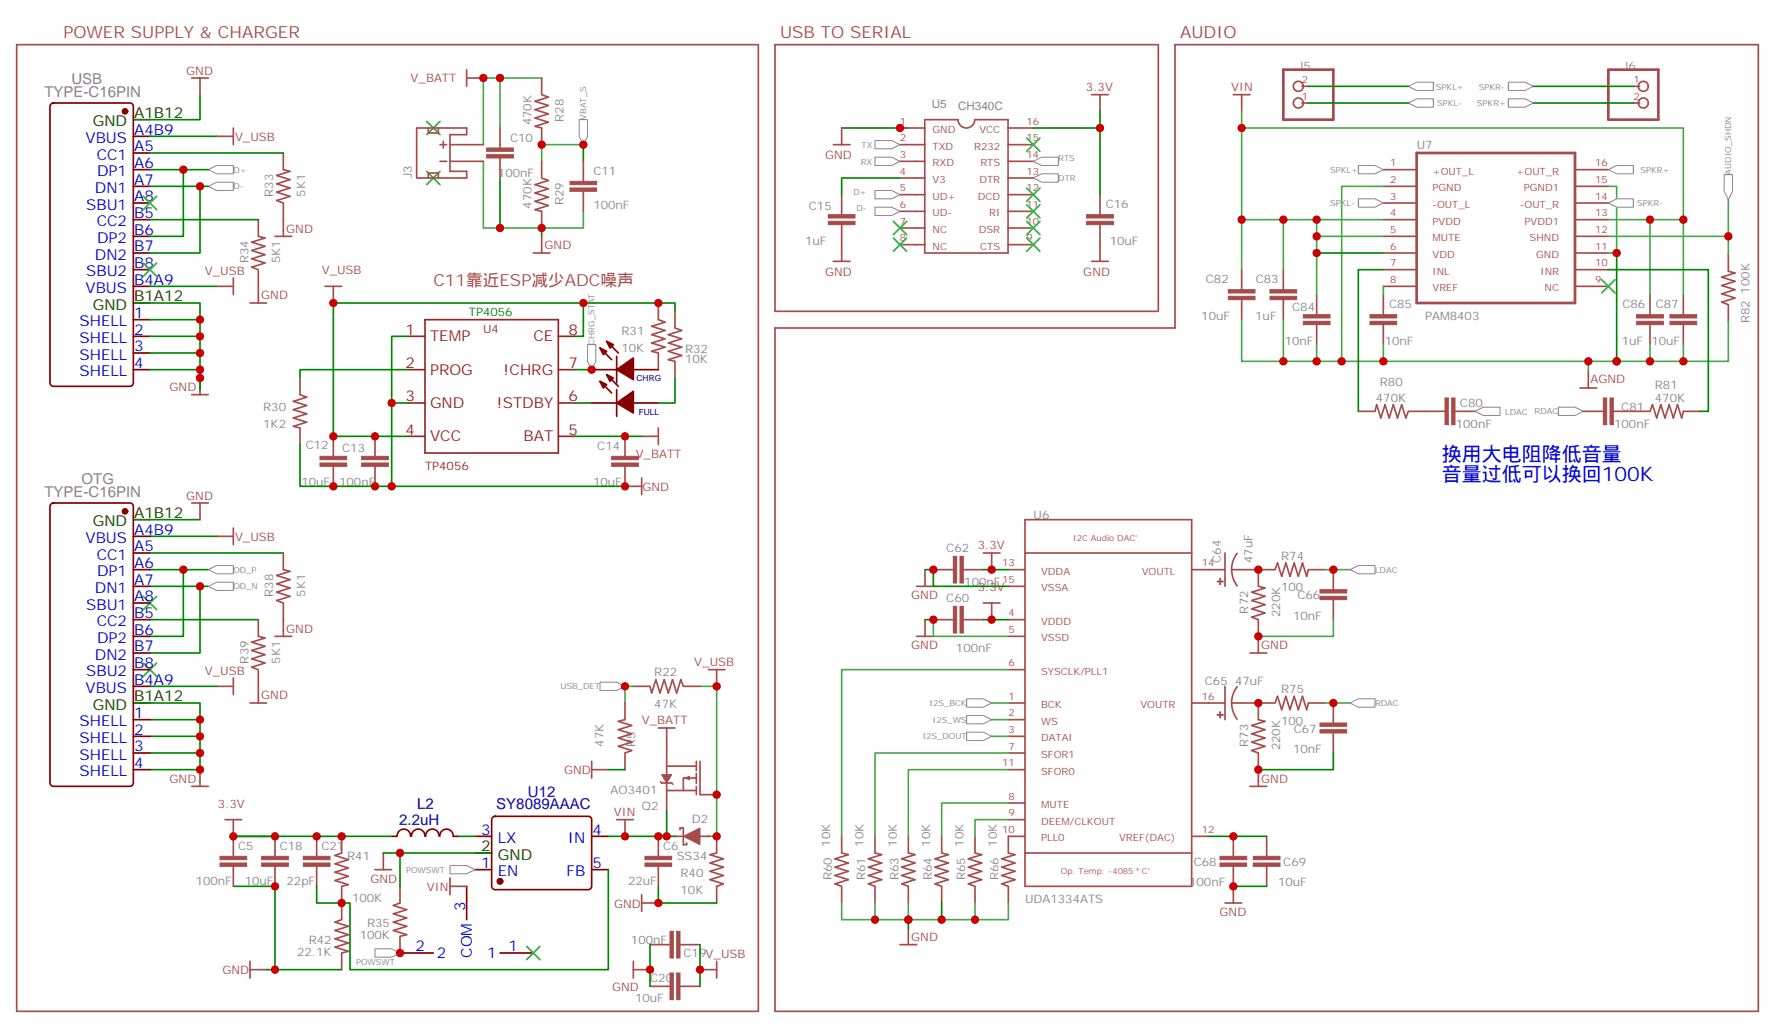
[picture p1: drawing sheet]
<svg xmlns="http://www.w3.org/2000/svg" width="376mm" height="218mm" viewBox="0 0 376 218" stroke-linecap="round" stroke-linejoin="round" font-family="sans-serif">
<g fill="none" stroke="#a64a4a" stroke-width=".35">
<path d="M3.5 9.5h157v204.6h-157zM164 9.5h81.2v56.4h-81.2zM275.6 18.3h1.3M261.1 20h3.5M262.8 20v3.6M275.6 21.8h1.3M292.8 35.9h6.9M292.8 39.4h6.9M333.5 35.9h6.9M333.5 39.4h6.9M262.8 57.1v3.5M271.6 57.1v3.5"/>
<path d="M292.8 57.1h6.9M292.8 43h6.9M292.8 46.5h6.9M292.8 50h6.9M292.8 53.6h6.9M333.5 57.1h6.9M333.5 43h6.9M333.5 46.5h6.9M333.5 50h6.9M333.5 53.6h6.9M365.8 57.4l1.4 .4-2.8 .9 2.8 .8-2.8 .9 2.8 .9-2.8 .9 2.8 .9-2.8 .9 1.4 .5M365.8 53.9v3.5"/>
<path d="M164 69.4h84.7v-59.9h123.5v204.6h-208.2zM262.8 60.6v.7M262.8 63.4v.7M262.8 64.2v3.5M271.6 60.6v.7M271.6 63.4v.7M271.6 64.2v3.5M278.7 62.4v3.4M278.7 65.9v.7M278.7 68.7v.7M278.7 69.5v3.5M292.8 60.6h6.9"/>
<path d="M292.8 62.4v3.4M292.8 65.9v.7M292.8 68.7v.7M292.8 69.5v3.5M333.5 60.6h6.9M336.2 78.6v3.5M349.2 62.4v3.4M349.2 65.9v.7M349.2 68.7v.7M349.2 69.5v3.5M356.3 62.4v3.4M356.3 65.9v.7"/>
<path d="M356.3 68.7v.7M356.3 69.5v3.5M365.8 64.5v3.5M287.5 87.1h3.5M291 87.1l.4-1.4 .9 2.8 .9-2.8 .8 2.8 .9-2.8 .9 2.8 .9-2.8 .9 2.8 .5-1.4M298.2 87.1h6.9M305.2 87.1h.7M308 87.1h.7M308.7 87.1h3.5M334.4 82.1h3.6M208.1 117.1h3.6M209.9 117.1v3.5"/>
<path d="M217 117.1h35.2M217 110h35.2v77.6h-35.2zM259.3 117.1v7M261.9 117.1l-.9 1.7-.3 1.8M194 124.1h3.6M194 134.7h3.6M195.8 120.6v3.5M195.8 131.2v3.5M197.6 120.6h3.4M197.6 131.2h3.4M201.1 120.6h.7M201.1 131.2h.7"/>
<path d="M203.9 120.6h.7M203.9 131.2h.7M204.7 120.6h3.4M204.7 131.2h3.4M213.4 120.6h3.5M213.4 131.2h3.5M213.4 124.1h3.5M213.4 134.7h3.5M252.3 120.6h6.9M262.8 120.6h-2.1l.3 1.8 .9 1.6M262.9 120.6h6.9M264.6 138.2h3.5"/>
<path d="M266.3 124.1l1.5 .4-2.9 .8 2.9 .9-2.9 .9 2.9 .9-2.9 .9 2.9 .9-2.9 .8 1.4 .6M266.3 120.6v3.5M266.3 131.2v7M269.9 120.6l.5-1.4 .9 2.8 .9-2.8 .8 2.8 .9-2.8 .9 2.8 .9-2.8 .9 2.8 .3-1.4M277 120.6h3.5M282.2 120.6v3.5M282.2 124.1v.7M282.2 126.9v.7M282.2 127.7v3.5M213.4 148.8h3.5M213.4 155.9h3.5M213.4 159.4h3.5"/>
<path d="M213.4 141.7h3.5M213.4 152.3h3.5M252.3 148.8h6.9M259.3 145.3v7M261.9 145.3l-.9 1.7-.3 1.8M262.8 148.8h-2.1l.3 1.8 .9 1.6M262.9 148.8h6.9M266.3 148.8v3.5M266.3 159.4v7M266.3 152.3l1.5 .4-2.9 .9 2.9 .8-2.9 .9 2.9 .9-2.9 .9 2.9 .9-2.9 .9 1.4 .5M269.9 148.8l.5-1.4 .9 2.8 .9-2.8 .8 2.8 .9-2.8 .9 2.8 .9-2.8 .9 2.8 .3-1.4M277 148.8h3.5"/>
<path d="M282.2 148.8v3.5M282.2 152.3v.7M282.2 155.2v.7M282.2 155.9v3.5M178.2 177v3.5M185.2 177v3.5M192.3 177v3.5M199.3 177v3.5M206.4 177v3.5M213.4 173.5h3.5M213.4 170h3.5M213.4 162.9h3.5"/>
<path d="M216.9 177h-3.5v3.5M252.3 177h3.5M261.1 177v3.5M264.6 166.4h3.5M268.1 177v3.5M178.2 180.6l1.4 .3-2.9 .9 2.9 .9-2.9 .9 2.9 .8-2.9 .9 2.9 .9-2.9 .9 1.5 .5M178.2 187.7v3.4M185.2 180.6l1.4 .3-2.8 .9 2.8 .9-2.8 .9 2.8 .8-2.8 .9 2.8 .9-2.8 .9 1.4 .5M185.2 187.7v3.4M190.5 200h3.5M192.3 180.6l1.4 .3-2.8 .9 2.8 .9-2.8 .9 2.8 .8-2.8 .9 2.8 .9-2.8 .9 1.4 .5M192.3 187.7v3.4"/>
<path d="M192.3 196.4v3.6M199.3 180.6l1.4 .3-2.8 .9 2.8 .9-2.8 .9 2.8 .8-2.8 .9 2.8 .9-2.8 .9 1.4 .5M199.3 187.7v3.4M206.4 180.6l1.4 .3-2.8 .9 2.8 .9-2.8 .9 2.8 .8-2.8 .9 2.8 .9-2.8 .9 1.4 .5M206.4 187.7v3.4M213.4 180.6l1.4 .3-2.8 .9 2.8 .9-2.8 .9 2.8 .8-2.8 .9 2.8 .9-2.8 .9 1.4 .5M213.4 187.7v3.4M217 180.6h35.2M259.3 191.1h3.5M261.1 180.6v.7M261.1 183.4v.7M261.1 184.1v7"/>
<path d="M268.1 180.6v.7M268.1 183.4v.7M268.1 184.1v3.5"/>
<circle cx="274.8" cy="18.3" r="1.06"/>
<circle cx="274.8" cy="21.8" r="1.06"/>
</g>
<g fill="#a64a4a" stroke="#a64a4a" stroke-width=".21">
<path d="M258.2 122.5h.2v1.2h-.2z"/>
<path d="M257.7 123h1.2v.2h-1.2z"/>
<path d="M258.2 150.7h.2v1.2h-.2z"/>
<path d="M257.7 151.2h1.2v.2h-1.2z"/>
<path d="M203.2 128.3h.7v5.7h-.7z"/>
<path d="M201.8 128.3h.7v5.7h-.7z"/>
<path d="M203.2 117.8h.7v5.6h-.7z"/>
<path d="M201.8 117.8h.7v5.6h-.7z"/>
<path d="M279.4 124.8h5.6v.7h-5.6z"/>
<path d="M279.4 126.2h5.6v.7h-5.6z"/>
<path d="M279.4 153h5.6v.7h-5.6z"/>
<path d="M279.4 154.4h5.6v.8h-5.6z"/>
<path d="M258.2 181.3h5.7v.7h-5.7z"/>
<path d="M258.2 182.7h5.7v.7h-5.7z"/>
<path d="M265.3 181.3h5.6v.7h-5.6z"/>
<path d="M265.3 182.7h5.6v.7h-5.6z"/>
<path d="M260 61.3h5.6v.7h-5.6z"/>
<path d="M260 62.7h5.6v.7h-5.6z"/>
<path d="M268.8 61.3h5.7v.7h-5.7z"/>
<path d="M268.8 62.7h5.7v.7h-5.7z"/>
<path d="M275.9 66.6h5.6v.7h-5.6z"/>
<path d="M275.9 68h5.6v.7h-5.6z"/>
<path d="M346.4 66.6h5.7v.7h-5.7z"/>
<path d="M346.4 68h5.7v.7h-5.7z"/>
<path d="M353.5 66.6h5.6v.7h-5.6z"/>
<path d="M353.5 68h5.6v.7h-5.6z"/>
<path d="M290 66.6h5.6v.7h-5.6z"/>
<path d="M290 68h5.6v.7h-5.6z"/>
<path d="M307.3 84.2h.7v5.7h-.7z"/>
<path d="M305.9 84.2h.7v5.7h-.7z"/>
</g>
<path d="M271.6 14.7h10.6v10.6h-10.6zM299.9 32.4h33.5v31.7h-33.5z" fill="none" stroke="#a64a4a" stroke-width=".56"/>
<g fill="none" stroke="#4aa64a" stroke-width=".35">
<path d="M292.8 39.4h-8.8v37.1M340.4 39.4h1.8v14.2h-1.8M262.8 67.7v8.8h103v-8.5M271.6 67.7v8.8M278.7 73v3.5M292.8 73v3.5M336.2 76.5v2.1M349.2 73v3.5M356.3 73v3.5M197.6 131.2v3.5h15.8M282.2 131.2v3.5h-15.9M209.9 148.8h3.5"/>
<path d="M178.2 191.1v3.6h28.2v-3.6M185.2 191.1v3.6M192.3 191.1v3.6M213.4 191.1v3.6h-7"/>
</g>
<path d="M204.6 147.9h3.5l1.8 .9-1.8 .9h-3.5z" fill="#fff" stroke="#828282" stroke-width=".21"/>
<path d="M209.9 155.9h3.5" fill="none" stroke="#4aa64a" stroke-width=".35"/>
<path d="M204.6 155h3.5l1.8 .9-1.8 .8h-3.5z" fill="#fff" stroke="#828282" stroke-width=".21"/>
<path d="M209.9 152.3h3.5" fill="none" stroke="#4aa64a" stroke-width=".35"/>
<path d="M204.6 151.4h3.5l1.8 .9-1.8 .9h-3.5z" fill="#fff" stroke="#828282" stroke-width=".21"/>
<path d="M280.5 120.6h5.3" fill="none" stroke="#4aa64a" stroke-width=".35"/>
<g fill="#fff" stroke="#828282" stroke-width=".21">
<path d="M285.8 120.6l1.7-.9h3.5v1.8h-3.5z"/>
<path d="M312.2 87.1l1.8-.9h3.5v1.7h-3.5z"/>
</g>
<path d="M280.5 148.8h5.3" fill="none" stroke="#4aa64a" stroke-width=".35"/>
<g fill="#fff" stroke="#828282" stroke-width=".21">
<path d="M285.8 148.8l1.7-.9h3.5v1.8h-3.5z"/>
<path d="M329.8 86.2h3.6l1.7 .9-1.7 .8h-3.6z"/>
</g>
<g fill="none" stroke="#4aa64a" stroke-width=".35">
<path d="M262.8 23.6v22.9M262.8 27.1h93.5v19.4M271.6 46.5v10.6M278.7 46.5v15.9M278.7 50h14.1M292.8 46.5h-30v10.6M340.4 46.5h15.9v15.9M340.4 50h25.4v3.9M349.2 46.5v15.9M365.8 42.3v7.7M292.8 60.6v1.8M213.4 141.7h-35.2v35.3"/>
<path d="M213.4 159.4h-28.2v17.6M213.4 162.9h-21.1v14.1M213.4 170h-14.1v7M213.4 173.5h-7v3.5"/>
</g>
<path d="M364.9 37h1.8v3.5l-.9 1.8-.9-1.8z" fill="#fff" stroke="#828282" stroke-width=".21"/>
<g fill="none" stroke="#870000" stroke-width=".35">
<path d="M10.8 22l.5-.2h16.2a.71 .71 0 0 1 .7 .7v58.6a.76 .76 0 0 1-.7 .7h-16.2a.76 .76 0 0 1-.7-.7v-58.6zM28.2 28.9h3.5M28.2 32.4h3.5M28.2 35.9h3.5M28.2 39.4h3.5M28.2 43h3.5M28.2 46.5h3.5M28.2 50h3.5M28.2 53.6h3.5M28.2 57.1h3.5M28.2 60.6h3.5M28.2 67.7h3.5"/>
<path d="M28.2 71.2h3.5M28.2 74.7h3.5M28.2 78.2h3.5"/>
</g>
<circle cx="26.5" cy="23.6" r=".53" fill="#870000" stroke="#870000" stroke-width=".35"/>
<path d="M28.2 25.3h3.5M28.2 64.1h3.5" fill="none" stroke="#000" stroke-width=".35"/>
<path d="M31.7 39.4h10.6v14.2h-10.6M31.7 35.9h7.1v14.1h-7.1M31.7 28.9h14.2M42.3 20v5.3h-10.6M178.2 27.1h14.1M31.7 60.6h14.2" fill="none" stroke="#008700" stroke-width=".35"/>
<path d="M30.3 55.7l2.9 2.8M30.3 41.6l2.9 2.8M33.2 55.7l-2.9 2.8M33.2 41.6l-2.9 2.8" fill="none" stroke="#3c3" stroke-width=".35"/>
<path d="M40.6 16.5h3.5M42.3 16.5v3.5M45.9 28.9h3.5M49.4 27.1v3.5M176.4 30.6h3.5M178.2 27.1v3.5M49.4 58.8v3.6M45.9 60.6h3.5M40.6 83.5h3.5M42.3 80v3.5" fill="none" stroke="#a64a4a" stroke-width=".35"/>
<g fill="#fff" stroke="#828282" stroke-width=".21">
<path d="M44.1 35.9l1.8-.9h3.5v1.8h-3.5z"/>
<path d="M44.1 39.4l1.8-.8h3.5v1.7h-3.5z"/>
</g>
<path d="M38.8 35.9h5.3M42.3 39.4h1.8M292.8 57.1h-5.3v30M340.4 57.1h21.2v30h-1.8M31.7 64.1h10.6v18.4M31.7 67.7h10.6M31.7 71.2h10.6M31.7 74.7h10.6M31.7 78.2h10.6" fill="none" stroke="#008700" stroke-width=".35"/>
<path d="M339 59.2l2.8 2.8M341.8 59.2l-2.8 2.8" fill="none" stroke="#3c3" stroke-width=".35"/>
<g fill="none" stroke="#a64a4a" stroke-width=".35">
<path d="M345.7 18.3h1.4M190.5 27.1h5.2M190.5 30.6h5.2M190.5 34.1h5.2M190.5 37.7h5.2M195.7 25.3h7.1a1.76 1.76 0 0 0 1.8 1.8 1.76 1.76 0 0 0 1.7-1.8h7.1v28.3h-17.7zM213.4 27.1h1.7M213.4 30.6h1.7M213.4 34.1h1.7M213.4 37.7h1.7M215.3 27.1h3.4M215.3 30.6h3.4"/>
<path d="M215.3 34.1h3.4M215.3 37.7h3.4M345.7 21.8h1.4M178.2 41.2v3.5M178.2 44.7v.7M178.2 47.6v.7M178.2 48.3v3.5M190.5 41.2h5.2M190.5 44.7h5.2M190.5 48.3h5.2M190.5 51.8h5.2M213.4 41.2h1.7"/>
<path d="M213.4 44.7h1.7M213.4 48.3h1.7M213.4 51.8h1.7M215.3 41.2h3.4M215.3 44.7h3.4M215.3 48.3h3.4M215.3 51.8h3.4M232.8 41.2v3.5M232.8 44.7v.7M232.8 47.6v.7M232.8 48.3v3.5M335.1 87.1h3.5"/>
<path d="M338.7 87.1h.7M341.5 87.1h.7M342.3 87.1h6.9M349.2 87.1l.6-1.4 .9 2.8 .8-2.8 .9 2.8 .9-2.8 .9 2.8 .9-2.8 .9 2.8 .3-1.4M356.4 87.1h3.4"/>
<circle cx="347.8" cy="18.3" r="1.06"/>
<circle cx="347.8" cy="21.8" r="1.06"/>
</g>
<g fill="#a64a4a" stroke="#a64a4a" stroke-width=".21">
<path d="M339.4 84.2h.7v5.7h-.7z"/>
<path d="M340.8 84.2h.7v5.7h-.7z"/>
<path d="M175.3 45.4h5.7v.7h-5.7z"/>
<path d="M175.3 46.8h5.7v.8h-5.7z"/>
<path d="M230 45.4h5.7v.7h-5.7z"/>
<path d="M230 46.8h5.7v.8h-5.7z"/>
</g>
<path d="M340.4 14.7h10.6v10.6h-10.6z" fill="none" stroke="#a64a4a" stroke-width=".56"/>
<g fill="#fff" stroke="#828282" stroke-width=".21">
<path d="M185.2 29.7h3.5l1.8 .9-1.8 .9h-3.5z"/>
<path d="M185.2 33.3h3.5l1.8 .8-1.8 .9h-3.5z"/>
<path d="M185.2 40.3h3.5l1.8 .9-1.8 .9h-3.5z"/>
<path d="M185.2 43.9h3.5l1.8 .8-1.8 .9h-3.5z"/>
<path d="M218.7 34.1l1.8-.8h3.5v1.7h-3.5z"/>
<path d="M218.7 37.7l1.8-.9h3.5v1.8h-3.5z"/>
</g>
<g fill="none" stroke="#a64a4a" stroke-width=".35">
<path d="M231.1 20h3.5M232.8 20v3.6M176.4 55.3h3.5M178.2 51.8v3.5M231.1 55.3h3.5M232.8 51.8v3.5M68.8 60.6h3.5M70.6 60.6v3.5M139.3 67.7l1.5 .5-2.9 .9 2.9 .9-2.9 .8 2.9 .9-2.9 .9 2.9 .9-2.9 .9 1.4 .3M139.3 64.1v3.5M139.3 74.8v3.4M142.9 69.4l1.4 .6-2.8 .8 2.8 .9-2.8 .9 2.8 .9-2.8 .9 2.8 .8-2.8 .9 1.4 .4"/>
<path d="M142.9 65.9v3.5M142.9 76.5v3.5M63.5 83.5l1.4 .6-2.8 .8 2.8 .9-2.8 .9 2.8 .9-2.8 .9 2.8 .9-2.8 .8 1.4 .4M63.5 80v3.5M63.5 90.6v3.5M70.6 92.4v3.4M70.6 95.9v.7M70.6 98.7v.7M70.6 99.5v3.4M79.4 92.4v3.4M79.4 95.9v.7M79.4 98.7v.7"/>
<path d="M79.4 99.5v3.4M132.3 99.5v3.4h3.5M132.3 92.4v3.4M132.3 95.9v.7M132.3 98.7v.7M135.8 92.4h3.5M139.3 90.6v3.5M135.8 101.2v3.5"/>
</g>
<path d="M190.5 37.7h-12.3v3.5M232.8 23.6v3.5h-14.1M232.8 27.1v14.1M86.4 71.2h-3.5v14.1M86.4 78.2h-22.9v1.8M121.7 78.2h3.5M123.5 64.1h-52.9v28.3h15.8M63.5 94.1v8.8h68.8M86.4 85.3h-3.5v17.6M121.7 85.3h3.5M121.7 92.4h14.1M142.9 80v5.3h-3.6" fill="none" stroke="#008700" stroke-width=".35"/>
<g fill="none" stroke="#3c3" stroke-width=".35">
<path d="M217.3 29.2l2.8 2.8M217.3 39.8l2.8 2.8M220.1 29.2l-2.8 2.8M220.1 39.8l-2.8 2.8M189.1 46.8l2.8 2.9M189.1 50.4l2.8 2.8M191.9 46.8l-2.8 2.9M191.9 50.4l-2.8 2.8M217.3 43.3l2.8 2.8M217.3 46.8l2.8 2.9M217.3 50.4l2.8 2.8M220.1 43.3l-2.8 2.8"/>
<path d="M220.1 46.8l-2.8 2.9M220.1 50.4l-2.8 2.8"/>
</g>
<path d="M86.4 71.2h3.6M86.4 78.2h3.6M90 67.7h28.2v28.2h-28.2zM118.2 71.2h3.5M118.2 78.2h3.5M86.4 85.3h3.6M86.4 92.4h3.6M118.2 85.3h3.5M118.2 92.4h3.5" fill="none" stroke="#8c2424" stroke-width=".35"/>
<g fill="#a64a4a" stroke="#a64a4a" stroke-width=".21">
<path d="M67.7 96.6h5.7v.7h-5.7z"/>
<path d="M67.7 98h5.7v.7h-5.7z"/>
<path d="M76.6 96.6h5.6v.7h-5.6z"/>
<path d="M76.6 98h5.6v.7h-5.6z"/>
<path d="M129.5 96.6h5.6v.7h-5.6z"/>
<path d="M129.5 98h5.6v.7h-5.6z"/>
</g>
<g fill="#870000" stroke="#870000" stroke-width=".35">
<path d="M127 73.7l1.4 .7-.7 .7z"/>
<path d="M128.4 72.2l1.4 .8-.7 .7z"/>
<path d="M130.5 78.2l3.6-2.4v4.6z"/>
<path d="M127 80.7l1.4 .7-.7 .7z"/>
<path d="M128.4 79.3l1.4 .7-.7 .7z"/>
<path d="M130.5 85.3l3.6-2.5v4.6z"/>
</g>
<path d="M125.2 78.2h5.3M127 73.7l2.5 2.4M128.4 72.2l2.5 2.5M128.4 79.3l2.5 2.5M130.5 75.4v5.7M134.1 78.2h5.2M125.2 85.3h5.3M127 80.7l2.5 2.5M130.5 82.5v5.6M134.1 85.3h5.2" fill="none" stroke="#870000" stroke-width=".35"/>
<path d="M124.4 73h1.7v3.5l-.9 1.7-.8-1.7z" fill="#fff" stroke="#828282" stroke-width=".21"/>
<path d="M342.2 53.6v22.9M142.9 65.9v-1.8h-19.4v7.1h-1.8" fill="none" stroke="#008700" stroke-width=".35"/>
<g fill="#fff" stroke="#828282" stroke-width=".21">
<path d="M319.3 20.9h3.5l1.8 .9-1.8 .9h-3.5z"/>
<path d="M319.3 17.4h3.5l1.8 .9-1.8 .9h-3.5z"/>
<path d="M340.4 43l1.8-.9h3.5v1.8h-3.5z"/>
<path d="M340.4 35.9l1.8-.9h3.5v1.8h-3.5z"/>
<path d="M298.1 21.8l1.8-.9h3.5v1.8h-3.5z"/>
<path d="M298.1 18.3l1.8-.9h3.5v1.8h-3.5z"/>
<path d="M287.5 35h3.5l1.8 .9-1.8 .9h-3.5z"/>
<path d="M287.5 42.1h3.5l1.8 .9-1.8 .9h-3.5z"/>
</g>
<g fill="none" stroke="#008700" stroke-width=".35">
<path d="M31.7 32.4h28.3M31.7 46.5h23M278.7 53.6h14.1M31.7 117.1h28.3M31.7 110h10.6M31.7 113.5h14.2M31.7 120.6h7.1v14.1h-7.1M31.7 124.1h10.6v14.1h-10.6M31.7 131.2h23M38.8 120.6h5.3M42.3 124.1h1.8M31.7 148.8h10.6v14.1h-10.6"/>
<path d="M31.7 159.4h10.6M31.7 155.9h10.6M31.7 152.3h10.6M31.7 145.3h14.2M192.3 194.7v1.7"/>
</g>
<g fill="none" stroke="#a64a4a" stroke-width=".35">
<path d="M60 35.9l1.4 .4-2.8 .8 2.8 .9-2.8 .9 2.8 .9-2.8 .9 2.8 .9-2.8 .8 1.4 .6M60 32.4v3.5M54.7 50l1.4 .4-2.8 .9 2.8 .8-2.8 .9 2.8 .9-2.8 .9 2.8 .9-2.8 .9 1.4 .5M54.7 46.5v3.5M54.7 57.1v7M58.2 50h3.5M60 43v7M52.9 64.1h3.5M40.6 106.5h3.5M42.3 106.5v3.5M45.9 113.5h3.5M49.4 111.8v3.5"/>
<path d="M60 117.1v3.4M54.7 131.2v3.4M54.7 134.7l1.4 .3-2.8 .9 2.8 .9-2.8 .9 2.8 .9-2.8 .9 2.8 .8-2.8 .9 1.4 .5M58.2 134.7h3.5M60 127.7v7M60 120.6l1.4 .3-2.8 .9 2.8 .9-2.8 .9 2.8 .9-2.8 .8 2.8 .9-2.8 .9 1.4 .5M45.9 145.3h3.5M49.4 143.5v3.5M52.9 148.8h3.5M54.7 141.8v7M40.6 166.4h3.5M42.3 162.9v3.5"/>
</g>
<path d="M30.3 126.2l2.9 2.8M33.2 126.2l-2.9 2.8M30.3 140.3l2.9 2.9M33.2 140.3l-2.9 2.9" fill="none" stroke="#3c3" stroke-width=".35"/>
<g fill="none" stroke="#870000" stroke-width=".35">
<path d="M10.8 106.7l.5-.2h16.2a.71 .71 0 0 1 .7 .7v58.5a.76 .76 0 0 1-.7 .7h-16.2a.76 .76 0 0 1-.7-.7v-58.5zM28.2 113.5h3.5M28.2 117.1h3.5M28.2 120.6h3.5M28.2 124.1h3.5M28.2 127.6h3.5M28.2 131.2h3.5M28.2 134.7h3.5M28.2 138.2h3.5M28.2 141.7h3.5M28.2 145.3h3.5M28.2 152.3h3.5"/>
<path d="M28.2 155.9h3.5M28.2 159.4h3.5M28.2 162.9h3.5"/>
</g>
<circle cx="26.5" cy="108.2" r=".53" fill="#870000" stroke="#870000" stroke-width=".35"/>
<path d="M28.2 110h3.5M28.2 148.8h3.5" fill="none" stroke="#000" stroke-width=".35"/>
<g fill="#fff" stroke="#828282" stroke-width=".21">
<path d="M44.1 120.6l1.8-.9h3.5v1.8h-3.5z"/>
<path d="M44.1 124.1l1.8-.9h3.5v1.8h-3.5z"/>
</g>
<path d="M105.8 37.7v10.6M123.5 30.6v3.5M114.7 48.3v1.7" fill="none" stroke="#008700" stroke-width=".35"/>
<path d="M90.3 36.3l2.8 2.8M90.3 25.7l2.8 2.8M93.1 36.3l-2.8 2.8M93.1 25.7l-2.8 2.8" fill="none" stroke="#3c3" stroke-width=".35"/>
<path d="M122.6 25.3h1.8v3.6l-.9 1.7-.9-1.7z" fill="#fff" stroke="#828282" stroke-width=".21"/>
<path d="M105.8 16.5v10.6M114.7 16.5h-12.4v14.1M102.3 34.1v14.2h21.2v-3.6M123.5 30.6h-8.8v3.5" fill="none" stroke="#4aa64a" stroke-width=".35"/>
<g fill="none" stroke="#a64a4a" stroke-width=".35">
<path d="M98.8 16.5h3.5M98.8 14.7v3.6M114.7 16.5v3.5M88.2 27.1h10.6v1.4h-3.6v7.8h3.6v1.4h-10.6zM90.7 27.1v1.1h2.1v-1.1M90.7 37.7v-1.1h2.1v1.1M93.1 30.6h1.4M93.1 34.1h1.4M93.8 29.9v1.4M95.4 30.6h6.9M95.4 34.1h6.9M105.8 27.1v3.5"/>
<path d="M105.8 30.6v.7M105.8 33.4v.7M105.8 34.2v3.5M114.7 27.1v3.5M114.7 34.1v3.5M114.7 37.7l1.4 .5-2.9 .9 2.9 .9-2.9 .9 2.9 .8-2.9 .9 2.9 .9-2.9 .9 1.5 .3M114.7 20l1.4 .6-2.9 .8 2.9 .9-2.9 .9 2.9 .9-2.9 .9 2.9 .9-2.9 .8 1.5 .4M123.5 34.1v3.5M123.5 37.7v.7M112.9 53.6h3.5M114.7 44.8v3.5M114.7 50v3.6"/>
<path d="M123.5 40.5v.7M123.5 41.3v3.4"/>
</g>
<g fill="#a64a4a" stroke="#a64a4a" stroke-width=".21">
<path d="M120.6 39.8h5.7v.7h-5.7z"/>
<path d="M120.6 38.4h5.7v.7h-5.7z"/>
<path d="M103 32.7h5.7v.7h-5.7z"/>
<path d="M103 31.3h5.7v.7h-5.7z"/>
</g>
<g fill="#a64a4a">
<circle cx="91.7" cy="27.1" r=".18"/>
<circle cx="91.7" cy="37.7" r=".18"/>
</g>
<path d="M276.9 18.3h21.2M324.6 18.3h21.1M276.9 21.8h21.2M324.6 21.8h21.1M282.2 159.4v3.5h-15.9M255.8 177h12.3M199.3 191.1v3.6M261.1 187.6h7" fill="none" stroke="#008700" stroke-width=".35"/>
<circle cx="105.8" cy="186.5" r=".53" fill="#870000" stroke="#870000" stroke-width=".35"/>
<path d="M100.5 177h3.6M104.3 173l.5-.2h19.7a.71 .71 0 0 1 .7 .7v14.1a.76 .76 0 0 1-.7 .7h-19.7a.76 .76 0 0 1-.7-.7v-14.1zM125.2 177h3.6M100.5 184.1h3.6M125.2 184.1h3.6" fill="none" stroke="#870000" stroke-width=".35"/>
<path d="M100.5 180.6h3.6" fill="none" stroke="#000" stroke-width=".35"/>
<path d="M127 144.4h3.5l1.8 .9-1.8 .9h-3.5z" fill="#fff" stroke="#828282" stroke-width=".21"/>
<path d="M134.1 145.3h-1.8v3.5M148.2 145.3h3.5v31.7h-1.8" fill="none" stroke="#4aa64a" stroke-width=".35"/>
<g fill="none" stroke="#a64a4a" stroke-width=".35">
<path d="M132.3 152.3l-1.4 .4 2.8 .9-2.8 .8 2.8 .9-2.8 .9 2.8 .9-2.8 .9 2.8 .9-1.4 .5M132.3 148.8v3.5M132.3 159.4v3.5M134.1 145.3h3.4M137.6 145.3l.3 1.4 .9-2.8 .9 2.8 .9-2.8 .9 2.8 .8-2.8 .9 2.8 .9-2.8 .5 1.4M139.3 154.1h3.6M141.1 154.1v7M144.7 145.3h3.5M149.9 141.7h3.6M151.7 141.7v3.6M125.2 162.9h3.6M125.2 161.1v3.6"/>
<path d="M130.5 173.5h3.6M132.3 173.5v3.5M139.8 165.5l.3 .2h2.1l.2 .3M141.1 161.1v2.8M141.1 165.8v2.4M141.1 168.3v3.4M141.1 167.3h6.3M141.1 162.2h6.3M147.4 161.1v2.1M147.4 163.7v2.1M147.4 166.5v1.7M147.4 164.7h-2.8v2.6"/>
<path d="M148.2 161.1v7.1M148.2 168.2h3.5M79.4 184.1h3.5M81.1 180.6v3.5"/>
</g>
<g fill="#a64a4a" stroke="#a64a4a" stroke-width=".21">
<path d="M140.1 164h2.1l-1.1 1.7z"/>
<path d="M144.9 164.7l1-.4v.7z"/>
</g>
<path d="M98.8 187.6v7.1M84.7 201.7h7M105.8 201.7h7.1" fill="none" stroke="#870000" stroke-width=".35"/>
<path d="M81.1 180.6h19.4" fill="none" stroke="#008700" stroke-width=".35"/>
<path d="M95.2 183.2h3.6l1.7 .9-1.7 .9h-3.6z" fill="#fff" stroke="#828282" stroke-width=".21"/>
<path d="M95.2 187.6h3.6M95.2 185.8v3.6" fill="none" stroke="#a64a4a" stroke-width=".35"/>
<path d="M79.4 200.8h3.5l1.8 .9-1.8 .9h-3.5z" fill="#fff" stroke="#828282" stroke-width=".21"/>
<path d="M111.5 200.3l2.8 2.8M114.3 200.3l-2.8 2.8" fill="none" stroke="#3c3" stroke-width=".35"/>
<g fill="none" stroke="#a64a4a" stroke-width=".35">
<path d="M208.1 127.6h3.6M209.9 127.6v3.6M47.6 173.5h3.6M49.4 173.5v7M58.2 177v3.5M67 177v3.5M72.3 177v3.5M142.9 177h1.7M143.9 175.6v-.3h.7v3.5h.7v-.4M148.2 177h1.7M151.7 177v3.5M49.4 180.6v.7"/>
<path d="M49.4 183.4v.7M49.4 184.1v3.5M58.2 180.6v.7M58.2 183.4v.7M58.2 184.1v3.5M67 180.6v.7M67 183.4v.7M67 184.1v3.5M72.3 180.6l-1.4 .5 2.8 .9-2.8 .8 2.8 .9-2.8 .9 2.8 .9-2.8 .9 2.8 .9-1.4 .3M72.3 187.7v6.9M72.3 194.7l-1.4 .5 2.8 .9-2.8 .9 2.8 .8-2.8 .9 2.8 .9-2.8 .9 2.8 .9-1.4 .3M84.7 191.1l-1.4 .6 2.8 .8-2.8 .9 2.8 .9-2.8 .9 2.8 .9-2.8 .9 2.8 .8-1.4 .4"/>
<path d="M84.7 187.6v3.5M84.7 198.2v3.5M135.8 191.1h3.5M135.8 189.4v3.5M137.6 200h3.5M141.1 200h.7M143.9 200h.7M144.7 200h3.5M151.7 180.6l-1.4 .3 2.8 .9-2.8 .9 2.8 .9-2.8 .8 2.8 .9-2.8 .9 2.8 .9-1.4 .5M151.7 187.7v3.4M52.9 205.2h3.5M52.9 203.5v3.5"/>
<path d="M72.3 201.8v3.4M134.1 205.2h3.5M134.1 203.5v3.5M137.6 208.8h3.5M141.1 208.8h.7M143.9 208.8h.7M144.7 208.8h3.5M148.2 205.2h3.5M151.7 203.5v3.5"/>
</g>
<g fill="none" stroke="#008700" stroke-width=".35">
<path d="M195.8 120.6h1.8v3.5h15.8M195.8 131.2h1.8M208.1 120.6h5.3M208.1 131.2h5.3M49.4 177h33.5M97 177h3.5M128.8 162.9h3.5M49.4 187.6h8.8v17.6M84.7 180.6v7M128.8 184.1v21.1h-54.7v-14.1h-7.1v-3.5M137.6 200v8.8M139.3 187.6v3.5h12.4"/>
<path d="M148.2 200v8.8M56.4 205.2h15.9"/>
</g>
<path d="M82.9 177h1.1M86.9 177a1.41 1.41 0 0 0-1.4-1.5 1.41 1.41 0 0 0-1.4 1.5M89.9 177a1.41 1.41 0 0 0-1.4-1.5 1.41 1.41 0 0 0-1.4 1.5M92.9 177a1.41 1.41 0 0 0-1.4-1.5 1.41 1.41 0 0 0-1.4 1.5M93.1 177a1.41 1.41 0 0 1 1.4-1.5 1.41 1.41 0 0 1 1.4 1.5h1.1" fill="none" stroke="#870000" stroke-width=".35"/>
<g fill="#a64a4a" stroke="#a64a4a" stroke-width=".21">
<path d="M64.2 181.3h5.6v.7h-5.6z"/>
<path d="M64.2 182.7h5.6v.7h-5.6z"/>
<path d="M143.2 206h.7v5.6h-.7z"/>
<path d="M141.8 206h.7v5.6h-.7z"/>
<path d="M143.2 197.1h.7v5.7h-.7z"/>
<path d="M141.8 197.1h.7v5.7h-.7z"/>
<path d="M55.4 181.3h5.6v.7h-5.6z"/>
<path d="M55.4 182.7h5.6v.7h-5.6z"/>
<path d="M46.6 181.3h5.6v.7h-5.6z"/>
<path d="M46.6 182.7h5.6v.7h-5.6z"/>
</g>
<g fill="#a64a4a">
<circle cx="149.9" cy="177" r=".18"/>
<circle cx="142.9" cy="177" r=".18"/>
</g>
<g fill="#a64a4a" stroke="#a64a4a" stroke-width=".21">
<path d="M144.6 177l3.6-1.7v3.5z"/>
<path d="M136.5 181.3h5.7v.7h-5.7z"/>
<path d="M136.5 182.7h5.7v.7h-5.7z"/>
</g>
<path d="M128.8 177h14.1M141.1 171.7v5.3" fill="none" stroke="#008700" stroke-width=".35"/>
<path d="M139.3 177v3.5M139.3 180.6v.7M139.3 183.4v.7M139.3 184.1v3.5" fill="none" stroke="#a64a4a" stroke-width=".35"/>
<g fill="#c00">
<circle cx="185.2" cy="194.7" r=".88"/>
<circle cx="192.3" cy="194.7" r=".88"/>
<circle cx="206.4" cy="194.7" r=".88"/>
<circle cx="271.6" cy="76.5" r=".88"/>
<circle cx="278.7" cy="76.5" r=".88"/>
<circle cx="284" cy="76.5" r=".88"/>
<circle cx="292.8" cy="76.5" r=".88"/>
<circle cx="336.2" cy="76.5" r=".88"/>
<circle cx="342.2" cy="76.5" r=".88"/>
<circle cx="349.3" cy="76.5" r=".88"/>
<circle cx="356.3" cy="76.5" r=".88"/>
<circle cx="278.7" cy="46.5" r=".88"/>
<circle cx="271.6" cy="46.5" r=".88"/>
<circle cx="262.8" cy="46.5" r=".88"/>
<circle cx="262.8" cy="27.1" r=".88"/>
<circle cx="349.3" cy="46.5" r=".88"/>
<circle cx="365.8" cy="50" r=".88"/>
<circle cx="38.8" cy="35.9" r=".88"/>
<circle cx="42.3" cy="39.4" r=".88"/>
<circle cx="42.3" cy="67.7" r=".88"/>
<circle cx="42.3" cy="71.2" r=".88"/>
<circle cx="42.3" cy="74.7" r=".88"/>
<circle cx="42.3" cy="78.2" r=".88"/>
<circle cx="190.5" cy="27.1" r=".88"/>
<circle cx="232.8" cy="27.1" r=".88"/>
<circle cx="82.9" cy="85.3" r=".88"/>
<circle cx="356.3" cy="46.5" r=".88"/>
<circle cx="342.2" cy="53.6" r=".88"/>
<circle cx="278.7" cy="50" r=".88"/>
<circle cx="278.7" cy="53.6" r=".88"/>
<circle cx="132.3" cy="92.4" r=".88"/>
<circle cx="70.6" cy="92.4" r=".88"/>
<circle cx="79.4" cy="92.4" r=".88"/>
<circle cx="42.3" cy="162.9" r=".88"/>
<circle cx="42.3" cy="159.4" r=".88"/>
<circle cx="42.3" cy="155.9" r=".88"/>
<circle cx="42.3" cy="152.3" r=".88"/>
<circle cx="42.3" cy="124.1" r=".88"/>
<circle cx="38.8" cy="120.6" r=".88"/>
<circle cx="105.8" cy="48.3" r=".88"/>
<circle cx="102.3" cy="16.5" r=".88"/>
<circle cx="105.8" cy="16.5" r=".88"/>
<circle cx="123.5" cy="64.1" r=".88"/>
<circle cx="70.6" cy="64.1" r=".88"/>
<circle cx="125.2" cy="78.2" r=".88"/>
<circle cx="139.3" cy="64.1" r=".88"/>
<circle cx="132.3" cy="102.9" r=".88"/>
<circle cx="82.9" cy="102.9" r=".88"/>
<circle cx="79.4" cy="102.9" r=".88"/>
<circle cx="70.6" cy="102.9" r=".88"/>
<circle cx="266.3" cy="134.7" r=".88"/>
<circle cx="282.2" cy="120.6" r=".88"/>
<circle cx="266.3" cy="148.8" r=".88"/>
<circle cx="266.3" cy="120.6" r=".88"/>
<circle cx="282.2" cy="148.8" r=".88"/>
<circle cx="266.3" cy="162.9" r=".88"/>
<circle cx="261.1" cy="187.6" r=".88"/>
<circle cx="261.1" cy="177" r=".88"/>
<circle cx="199.3" cy="194.7" r=".88"/>
<circle cx="42.3" cy="80" r=".88"/>
<circle cx="114.7" cy="30.6" r=".88"/>
<circle cx="114.7" cy="48.3" r=".88"/>
<circle cx="123.5" cy="30.6" r=".88"/>
<circle cx="84.7" cy="201.7" r=".88"/>
<circle cx="84.7" cy="180.6" r=".88"/>
<circle cx="72.3" cy="177" r=".88"/>
<circle cx="137.6" cy="205.2" r=".88"/>
<circle cx="148.2" cy="205.2" r=".88"/>
<circle cx="72.3" cy="191.1" r=".88"/>
<circle cx="67" cy="177" r=".88"/>
<circle cx="58.2" cy="177" r=".88"/>
<circle cx="58.2" cy="205.2" r=".88"/>
<circle cx="49.4" cy="177" r=".88"/>
<circle cx="58.2" cy="187.6" r=".88"/>
<circle cx="132.3" cy="145.3" r=".88"/>
<circle cx="209.9" cy="120.6" r=".88"/>
<circle cx="197.6" cy="131.2" r=".88"/>
<circle cx="209.9" cy="131.2" r=".88"/>
<circle cx="197.6" cy="120.6" r=".88"/>
<circle cx="132.3" cy="177" r=".88"/>
<circle cx="151.7" cy="145.3" r=".88"/>
<circle cx="151.7" cy="168.2" r=".88"/>
<circle cx="151.7" cy="177" r=".88"/>
<circle cx="141.1" cy="177" r=".88"/>
<circle cx="139.3" cy="191.1" r=".88"/>
<circle cx="139.3" cy="177" r=".88"/>
</g>
<g font-size="4.2" fill="#00f">
<text x="305.2" y="97.6">换用大电阻降低音量</text>
<text x="305.2" y="101.9">音量过低可以换回100K</text>
</g>
<g font-size="3.5" fill="#a54b4b">
<text x="13.4" y="8">POWER SUPPLY &amp; CHARGER</text>
<text x="165.1" y="8">USB TO SERIAL</text>
<text x="249.8" y="8">AUDIO</text>
<text x="91.7" y="60.6">C11靠近ESP减少ADC噪声</text>
</g>
<g font-size="3.2" fill="#838383">
<text x="15.1" y="17.7">USB</text>
<text x="9.4" y="20.5">TYPE-C16PIN</text>
<text x="9.4" y="105.2">TYPE-C16PIN</text>
<text x="17.3" y="102.4">OTG</text>
</g>
<g font-size="3.2">
<text x="19.6" y="26.7">GND</text>
<text x="28.4" y="25">A1B12</text>
<text x="19.6" y="65.5">GND</text>
<text x="28.4" y="63.8">B1A12</text>
<text x="19.6" y="111.4">GND</text>
<text x="28.4" y="109.6">A1B12</text>
<text x="28.4" y="148.4">B1A12</text>
<text x="19.6" y="150.2">GND</text>
<text x="101.9" y="180.2">2</text>
<text x="105.4" y="182">GND</text>
</g>
<g font-size="3.2" fill="#00f">
<text x="28.4" y="28.5">A4B9</text>
<text x="18.1" y="30.3">VBUS</text>
<text x="20.5" y="33.8">CC1</text>
<text x="28.4" y="32">A5</text>
<text x="28.4" y="35.6">A6</text>
<text x="20.1" y="40.9">DN1</text>
<text x="20.5" y="37.3">DP1</text>
<text x="28.4" y="39.1">A7</text>
<text x="18.2" y="44.4">SBU1</text>
<text x="20.5" y="47.9">CC2</text>
<text x="28.4" y="42.6">A8</text>
<text x="28.4" y="46.1">B5</text>
<text x="20.5" y="51.4">DP2</text>
<text x="28.4" y="49.7">B6</text>
<text x="28.4" y="53.2">B7</text>
<text x="18.2" y="58.5">SBU2</text>
<text x="20.1" y="55">DN2</text>
<text x="28.4" y="56.7">B8</text>
<text x="18.1" y="62">VBUS</text>
<text x="28.4" y="60.3">B4A9</text>
<text x="16.8" y="69.1">SHELL</text>
<text x="28.4" y="67.3">1</text>
<text x="28.4" y="70.8">2</text>
<text x="16.8" y="72.6">SHELL</text>
<text x="16.8" y="76.1">SHELL</text>
<text x="28.4" y="74.4">3</text>
<text x="28.4" y="77.9">4</text>
<text x="16.8" y="79.7">SHELL</text>
<text x="28.4" y="113.2">A4B9</text>
<text x="18.1" y="114.9">VBUS</text>
<text x="20.5" y="118.5">CC1</text>
<text x="28.4" y="116.7">A5</text>
<text x="20.1" y="125.5">DN1</text>
<text x="20.5" y="122">DP1</text>
<text x="28.4" y="120.2">A6</text>
<text x="28.4" y="123.8">A7</text>
<text x="18.2" y="129">SBU1</text>
<text x="28.4" y="127.3">A8</text>
<text x="28.4" y="130.8">B5</text>
<text x="20.5" y="132.6">CC2</text>
<text x="20.5" y="136.1">DP2</text>
<text x="28.4" y="134.3">B6</text>
<text x="28.4" y="137.9">B7</text>
<text x="18.2" y="143.2">SBU2</text>
<text x="20.1" y="139.6">DN2</text>
<text x="28.4" y="141.4">B8</text>
<text x="18.1" y="146.7">VBUS</text>
<text x="28.4" y="144.9">B4A9</text>
<text x="16.8" y="153.7">SHELL</text>
<text x="28.4" y="152">1</text>
<text x="28.4" y="155.5">2</text>
<text x="16.8" y="157.3">SHELL</text>
<text x="16.8" y="160.8">SHELL</text>
<text x="28.4" y="159">3</text>
<text x="16.8" y="164.3">SHELL</text>
<text x="28.4" y="162.6">4</text>
<text x="101.9" y="176.7">3</text>
<text x="105.4" y="178.4">LX</text>
<text x="120.2" y="178.4">IN</text>
<text x="125.4" y="176.7">4</text>
<text x="101.9" y="183.7">1</text>
<text x="105.4" y="185.5">EN</text>
<text x="119.9" y="185.5">FB</text>
<text x="125.4" y="183.7">5</text>
<text x="98.4" y="192.9" transform="rotate(-90 98.4 192.9)">3</text>
<text x="87.9" y="201.4">2</text>
<text x="92.4" y="202.8">2</text>
<text x="99.8" y="202.8" transform="rotate(-90 99.8 202.8)">COM</text>
<text x="103.1" y="202.8">1</text>
<text x="107.6" y="201.4">1</text>
</g>
<g font-size="3.2" fill="#8d2323">
<text x="85.8" y="70.8">1</text>
<text x="120.3" y="70.8">8</text>
<text x="85.8" y="77.9">2</text>
<text x="91" y="72.2">TEMP</text>
<text x="112.9" y="72.2">CE</text>
<text x="120.3" y="77.9">7</text>
<text x="91" y="79.3">PROG</text>
<text x="106.6" y="79.3">!CHRG</text>
<text x="85.8" y="84.9">3</text>
<text x="91" y="86.4">GND</text>
<text x="105.2" y="86.4">!STDBY</text>
<text x="120.3" y="84.9">6</text>
<text x="85.8" y="92">4</text>
<text x="91" y="93.4">VCC</text>
<text x="110.8" y="93.4">BAT</text>
<text x="120.3" y="92">5</text>
</g>
<g font-size="3.2" fill="#000080">
<text x="88.3" y="171.3">L2</text>
<text x="105.1" y="171.1">SY8089AAAC</text>
<text x="111.7" y="168.6">U12</text>
<text x="84.5" y="174.6">2.2uH</text>
</g>
<g font-size="2.5" fill="#a54b4b">
<text x="39.4" y="15.8">GND</text>
<text x="86.9" y="17.4">V_BATT</text>
<text x="229.9" y="19.2">3.3V</text>
<text x="260.6" y="19.2">VIN</text>
<text x="49.7" y="29.8">V_USB</text>
<text x="174.6" y="33.7">GND</text>
<text x="60.6" y="49.2">GND</text>
<text x="115.3" y="52.8">GND</text>
<text x="43.3" y="58.1">V_USB</text>
<text x="68.1" y="58.1">V_USB</text>
<text x="174.6" y="58.3">GND</text>
<text x="229.3" y="58.3">GND</text>
<text x="55.3" y="63.3">GND</text>
<text x="35.9" y="82.8">GND</text>
<text x="336.6" y="81">AGND</text>
<text x="134.6" y="96.9">V_BATT</text>
<text x="39.4" y="105.8">GND</text>
<text x="136" y="104">GND</text>
<text x="49.7" y="114.5">V_USB</text>
<text x="207" y="116.3">3.3V</text>
<text x="207" y="125.1">3.3V</text>
<text x="192.9" y="126.8">GND</text>
<text x="60.6" y="133.9">GND</text>
<text x="192.9" y="137.5">GND</text>
<text x="267" y="137.5">GND</text>
<text x="43.3" y="142.8">V_USB</text>
<text x="147" y="140.9">V_USB</text>
<text x="55.3" y="148">GND</text>
<text x="135.9" y="153.2">V_BATT</text>
<text x="35.9" y="165.7">GND</text>
<text x="119.4" y="163.9">GND</text>
<text x="267" y="165.6">GND</text>
<text x="46.1" y="171">3.3V</text>
<text x="129.9" y="172.6">VIN</text>
<text x="78.4" y="186.9">GND</text>
<text x="90.4" y="188.6">VIN</text>
<text x="130" y="192.1">GND</text>
<text x="258.1" y="193.9">GND</text>
<text x="192.9" y="199.2">GND</text>
<text x="47.1" y="206.2">GND</text>
<text x="129.5" y="209.8">GND</text>
</g>
<g font-size="2.5" fill="#838383">
<text x="274.8" y="14.7">J5</text>
<text x="343.6" y="14.7">J6</text>
<text x="197.2" y="22.9">U5</text>
<text x="202.8" y="23.2">CH340C</text>
<text x="112.5" y="26.5" transform="rotate(-90 112.5 26.5)">470K</text>
<text x="119.2" y="25.8" transform="rotate(-90 119.2 25.8)">R28</text>
<text x="107.9" y="30.1">C10</text>
<text x="299.9" y="31.5">U7</text>
<text x="57.9" y="41.7" transform="rotate(-90 57.9 41.7)">R33</text>
<text x="64.6" y="41.7" transform="rotate(-90 64.6 41.7)">5K1</text>
<text x="87.1" y="37.7" transform="rotate(-90 87.1 37.7)">J3</text>
<text x="105.4" y="37.5">100nF</text>
<text x="125.6" y="37.1">C11</text>
<text x="112.5" y="44.2" transform="rotate(-90 112.5 44.2)">470K</text>
<text x="119.2" y="43.4" transform="rotate(-90 119.2 43.4)">R29</text>
<text x="125.6" y="44.2">100nF</text>
<text x="171.2" y="44.6">C15</text>
<text x="234.1" y="44">C16</text>
<text x="170.4" y="51.8">1uF</text>
<text x="234.9" y="51.8">10uF</text>
<text x="52.6" y="55.8" transform="rotate(-90 52.6 55.8)">R34</text>
<text x="59.3" y="55.8" transform="rotate(-90 59.3 55.8)">5K1</text>
<text x="255.2" y="59.9">C82</text>
<text x="265.8" y="59.9">C83</text>
<text x="273.5" y="65.8">C84</text>
<text x="294" y="65.2">C85</text>
<text x="343.4" y="65.2">C86</text>
<text x="350.5" y="65.2">C87</text>
<text x="370.3" y="62.1" transform="rotate(-90 370.3 62.1)">100K</text>
<text x="131.6" y="71">R31</text>
<text x="254.3" y="67.7">10uF</text>
<text x="265.7" y="67.7">1uF</text>
<text x="301.6" y="67.7">PAM8403</text>
<text x="370.3" y="68.4" transform="rotate(-90 370.3 68.4)">R82</text>
<text x="131.5" y="74.5">10K</text>
<text x="145" y="76.9">10K</text>
<text x="145" y="74.6">R32</text>
<text x="271.9" y="72.9">10nF</text>
<text x="293.1" y="72.9">10nF</text>
<text x="343.3" y="72.9">1uF</text>
<text x="349.5" y="72.9">10uF</text>
<text x="292.1" y="81.8">R80</text>
<text x="350.3" y="82.3">R81</text>
<text x="55.7" y="87">R30</text>
<text x="291.2" y="85.1">470K</text>
<text x="309" y="86.2">C80</text>
<text x="343.2" y="87.1">C81</text>
<text x="350.3" y="85.1">470K</text>
<text x="55.7" y="90.5">1K2</text>
<text x="64.7" y="95">C12</text>
<text x="72.4" y="95.7">C13</text>
<text x="126.4" y="95.2">C14</text>
<text x="308.1" y="90.6">100nF</text>
<text x="341.7" y="90.6">100nF</text>
<text x="63.8" y="102.9">10uF</text>
<text x="71.8" y="102.9">100nF</text>
<text x="125.5" y="102.9">10uF</text>
<text x="218.8" y="109.9">U6</text>
<text x="200.3" y="116.9">C62</text>
<text x="258.4" y="119.2" transform="rotate(-90 258.4 119.2)">C64</text>
<text x="265.1" y="119.2" transform="rotate(-90 265.1 119.2)">47uF</text>
<text x="271.2" y="118.5">R74</text>
<text x="204.1" y="123.9">100nF</text>
<text x="271.2" y="125.2">100</text>
<text x="57.9" y="126.3" transform="rotate(-90 57.9 126.3)">R38</text>
<text x="64.6" y="126.3" transform="rotate(-90 64.6 126.3)">5K1</text>
<text x="200.3" y="127.4">C60</text>
<text x="264.2" y="129.9" transform="rotate(-90 264.2 129.9)">R72</text>
<text x="270.9" y="130.6" transform="rotate(-90 270.9 130.6)">220K</text>
<text x="273.7" y="131.2">10nF</text>
<text x="274.6" y="126.8">C66</text>
<text x="52.6" y="140.4" transform="rotate(-90 52.6 140.4)">R39</text>
<text x="59.3" y="140.4" transform="rotate(-90 59.3 140.4)">5K1</text>
<text x="138.5" y="143.2">R22</text>
<text x="202.3" y="138">100nF</text>
<text x="138.5" y="149.9">47K</text>
<text x="255" y="145">C65</text>
<text x="261.4" y="145">47uF</text>
<text x="271.2" y="146.7">R75</text>
<text x="271.2" y="153.4">100</text>
<text x="273.8" y="155.2">C67</text>
<text x="127.7" y="158.1" transform="rotate(-90 127.7 158.1)">47K</text>
<text x="134.4" y="158.1" transform="rotate(-90 134.4 158.1)">R5</text>
<text x="264.2" y="158.1" transform="rotate(-90 264.2 158.1)">R73</text>
<text x="270.9" y="158.8" transform="rotate(-90 270.9 158.8)">220K</text>
<text x="273.7" y="159.4">10nF</text>
<text x="129.3" y="168">AO3401</text>
<text x="135.9" y="171.5">Q2</text>
<text x="50.4" y="179.8">C5</text>
<text x="59.2" y="179.8">C18</text>
<text x="68" y="179.8">C21</text>
<text x="140.3" y="179.8">C6</text>
<text x="146.5" y="174.2">D2</text>
<text x="175.7" y="179.2" transform="rotate(-90 175.7 179.2)">10K</text>
<text x="182.7" y="179.2" transform="rotate(-90 182.7 179.2)">10K</text>
<text x="189.8" y="179.2" transform="rotate(-90 189.8 179.2)">10K</text>
<text x="196.8" y="179.2" transform="rotate(-90 196.8 179.2)">10K</text>
<text x="203.9" y="179.2" transform="rotate(-90 203.9 179.2)">10K</text>
<text x="211" y="179.2" transform="rotate(-90 211 179.2)">10K</text>
<text x="73.5" y="182.1">R41</text>
<text x="143.2" y="182.1">SS34</text>
<text x="144" y="185.6">R40</text>
<text x="252.7" y="183.4">C68</text>
<text x="271.6" y="183.4">C69</text>
<text x="41.4" y="187.4">100nF</text>
<text x="51.8" y="187.4">10uF</text>
<text x="60.7" y="187.4">22pF</text>
<text x="74.5" y="190.9">100K</text>
<text x="133" y="187.4">22uF</text>
<text x="144.1" y="189.2">10K</text>
<text x="176" y="186.3" transform="rotate(-90 176 186.3)">R60</text>
<text x="183.1" y="186.3" transform="rotate(-90 183.1 186.3)">R61</text>
<text x="190.1" y="186.3" transform="rotate(-90 190.1 186.3)">R63</text>
<text x="197.2" y="186.3" transform="rotate(-90 197.2 186.3)">R64</text>
<text x="204.3" y="186.3" transform="rotate(-90 204.3 186.3)">R65</text>
<text x="211.3" y="186.3" transform="rotate(-90 211.3 186.3)">R66</text>
<text x="217" y="191.1">UDA1334ATS</text>
<text x="251.7" y="187.6">100nF</text>
<text x="270.5" y="187.6">10uF</text>
<text x="77.7" y="196.3">R35</text>
<text x="62.9" y="202.2">22.1K</text>
<text x="65.4" y="199.8">R42</text>
<text x="76.1" y="198.7">100K</text>
<text x="133.6" y="199.8">100nF</text>
<text x="144.7" y="202.6">C19V_USB</text>
<text x="137.6" y="207.9">C20</text>
<text x="134.4" y="212.1">10uF</text>
</g>
<text font-size="2.5" fill="#060" x="99.2" y="67">TP4056</text>
<text font-size="2.5" fill="#660" x="102.2" y="70.5">U4</text>
<text font-size="2.5" fill="#8d2323" x="90" y="99.4">TP4056</text>
<g font-size="2.1" fill="#a54b4b">
<text x="275.5" y="17.6">2</text>
<text x="345.8" y="17.6">1</text>
<text x="275.5" y="21.1">1</text>
<text x="345.8" y="21.1">2</text>
<text x="190.5" y="26.4">1</text>
<text x="190.5" y="29.9">2</text>
<text x="197.4" y="28.1">GND</text>
<text x="207.3" y="28.1">VCC</text>
<text x="217.3" y="29.9">15</text>
<text x="217.3" y="26.4">16</text>
<text x="190.5" y="33.5">3</text>
<text x="197.4" y="35.2">RXD</text>
<text x="197.4" y="31.7">TXD</text>
<text x="206.2" y="31.7">R232</text>
<text x="207.5" y="35.2">RTS</text>
<text x="217.3" y="33.5">14</text>
<text x="294.2" y="35.2">1</text>
<text x="337.7" y="35.2">16</text>
<text x="190.5" y="37">4</text>
<text x="190.5" y="40.5">5</text>
<text x="197.4" y="38.7">V3</text>
<text x="207.3" y="38.7">DTR</text>
<text x="217.3" y="37">13</text>
<text x="217.3" y="40.5">12</text>
<text x="294.2" y="38.7">2</text>
<text x="303.2" y="37">+OUT_L</text>
<text x="303.2" y="40.5">PGND</text>
<text x="321" y="37">+OUT_R</text>
<text x="322.5" y="40.5">PGND1</text>
<text x="337.7" y="38.7">15</text>
<text x="190.5" y="44">6</text>
<text x="190.5" y="47.6">7</text>
<text x="197.4" y="42.2">UD+</text>
<text x="197.4" y="45.8">UD-</text>
<text x="207" y="42.2">DCD</text>
<text x="209.4" y="45.8">RI</text>
<text x="217.3" y="47.6">10</text>
<text x="217.3" y="44">11</text>
<text x="294.2" y="42.3">3</text>
<text x="294.2" y="45.8">4</text>
<text x="303.2" y="44">-OUT_L</text>
<text x="303.2" y="47.5">PVDD</text>
<text x="321.7" y="44">-OUT_R</text>
<text x="322.7" y="47.5">PVDD1</text>
<text x="337.7" y="45.8">13</text>
<text x="337.7" y="42.3">14</text>
<text x="190.5" y="51.1">8</text>
<text x="197.4" y="52.8">NC</text>
<text x="197.4" y="49.3">NC</text>
<text x="207.2" y="49.3">DSR</text>
<text x="207.5" y="52.8">CTS</text>
<text x="217.3" y="51.1">9</text>
<text x="294.2" y="49.3">5</text>
<text x="294.2" y="52.9">6</text>
<text x="303.2" y="51.1">MUTE</text>
<text x="323.8" y="51.1">SHND</text>
<text x="337.7" y="52.9">11</text>
<text x="337.7" y="49.3">12</text>
<text x="294.2" y="56.4">7</text>
<text x="294.2" y="59.9">8</text>
<text x="303.2" y="58.1">INL</text>
<text x="303.2" y="54.6">VDD</text>
<text x="325.2" y="54.6">GND</text>
<text x="326.1" y="58.1">INR</text>
<text x="337.7" y="56.4">10</text>
<text x="337.7" y="59.9">9</text>
<text x="303.2" y="61.6">VREF</text>
<text x="327" y="61.6">NC</text>
<text x="212.1" y="119.9">13</text>
<text x="254.4" y="119.9">14</text>
<text x="212.1" y="123.4">15</text>
<text x="220.4" y="121.6">VDDA</text>
<text x="220.4" y="125.1">VSSA</text>
<text x="241.7" y="121.6">VOUTL</text>
<text x="213.5" y="130.5">4</text>
<text x="213.5" y="134">5</text>
<text x="220.4" y="132.2">VDDD</text>
<text x="220.4" y="135.7">VSSD</text>
<text x="213.5" y="141.1">6</text>
<text x="220.4" y="142.8">SYSCLK/PLL1</text>
<text x="213.5" y="148.1">1</text>
<text x="220.4" y="149.8">BCK</text>
<text x="241.4" y="149.8">VOUTR</text>
<text x="254.4" y="148.1">16</text>
<text x="213.5" y="155.2">3</text>
<text x="213.5" y="151.6">2</text>
<text x="220.4" y="153.4">WS</text>
<text x="213.5" y="158.7">7</text>
<text x="220.4" y="156.9">DATAI</text>
<text x="220.4" y="160.4">SFOR1</text>
<text x="212.1" y="162.2">11</text>
<text x="220.4" y="164">SFOR0</text>
<text x="213.5" y="172.8">9</text>
<text x="213.5" y="169.3">8</text>
<text x="220.4" y="171">MUTE</text>
<text x="212.1" y="176.3">10</text>
<text x="220.4" y="174.5">DEEM/CLKOUT</text>
<text x="220.4" y="178.1">PLL0</text>
<text x="236.9" y="178.1">VREF(DAC)</text>
<text x="254.4" y="176.3">12</text>
</g>
<g font-size="1.8" fill="#838383">
<text x="303.9" y="19">SPKL+</text>
<text x="304.2" y="22.5">SPKL-</text>
<text x="312.6" y="22.5">SPKR+</text>
<text x="313" y="19">SPKR-</text>
<text x="124.1" y="25.3" transform="rotate(-90 124.1 25.3)">VBAT_S</text>
<text x="182.2" y="34.9">RX</text>
<text x="182.4" y="31.3">TX</text>
<text x="224" y="34.1">RTS</text>
<text x="49.4" y="36.5">D+</text>
<text x="49.4" y="40.1">D-</text>
<text x="180.6" y="41.2">D+</text>
<text x="224" y="38.3">DTR</text>
<text x="281.5" y="36.6">SPKL+</text>
<text x="347.2" y="36.6">SPKR+</text>
<text x="366.4" y="37" transform="rotate(-90 366.4 37)">AUDIO_SHDN</text>
<text x="181.3" y="44.7">D-</text>
<text x="281.5" y="43.7">SPKL-</text>
<text x="346.5" y="43.7">SPKR-</text>
<text x="125.9" y="73" transform="rotate(-90 125.9 73)">CHRG_STAT</text>
<text x="318.6" y="87.7">LDAC</text>
<text x="324.8" y="87.7">RDAC</text>
<text x="49.4" y="121.2">OD_P</text>
<text x="49.4" y="124.7">OD_N</text>
<text x="291" y="121.2">LDAC</text>
<text x="118.6" y="145.9">USB_DET</text>
<text x="196.8" y="149.4">I2S_BCK</text>
<text x="291" y="149.4">RDAC</text>
<text x="197.5" y="152.9">I2S_WS</text>
<text x="195.3" y="156.5">I2S_DOUT</text>
<text x="85.9" y="184.8">POWSWT</text>
<text x="75.4" y="204.2">POWSWT</text>
</g>
<g font-size="1.8" fill="#000080">
<text x="134.8" y="80.7">CHRG</text>
<text x="135.2" y="87.8">FULL</text>
</g>
<g font-size="1.8" fill="#a54b4b">
<text x="227.2" y="114.4">I2C Audio DAC'</text>
<text x="224.5" y="185">Op. Temp: -4085</text>
<text x="241.7" y="185">C'</text>
</g>
</svg>
